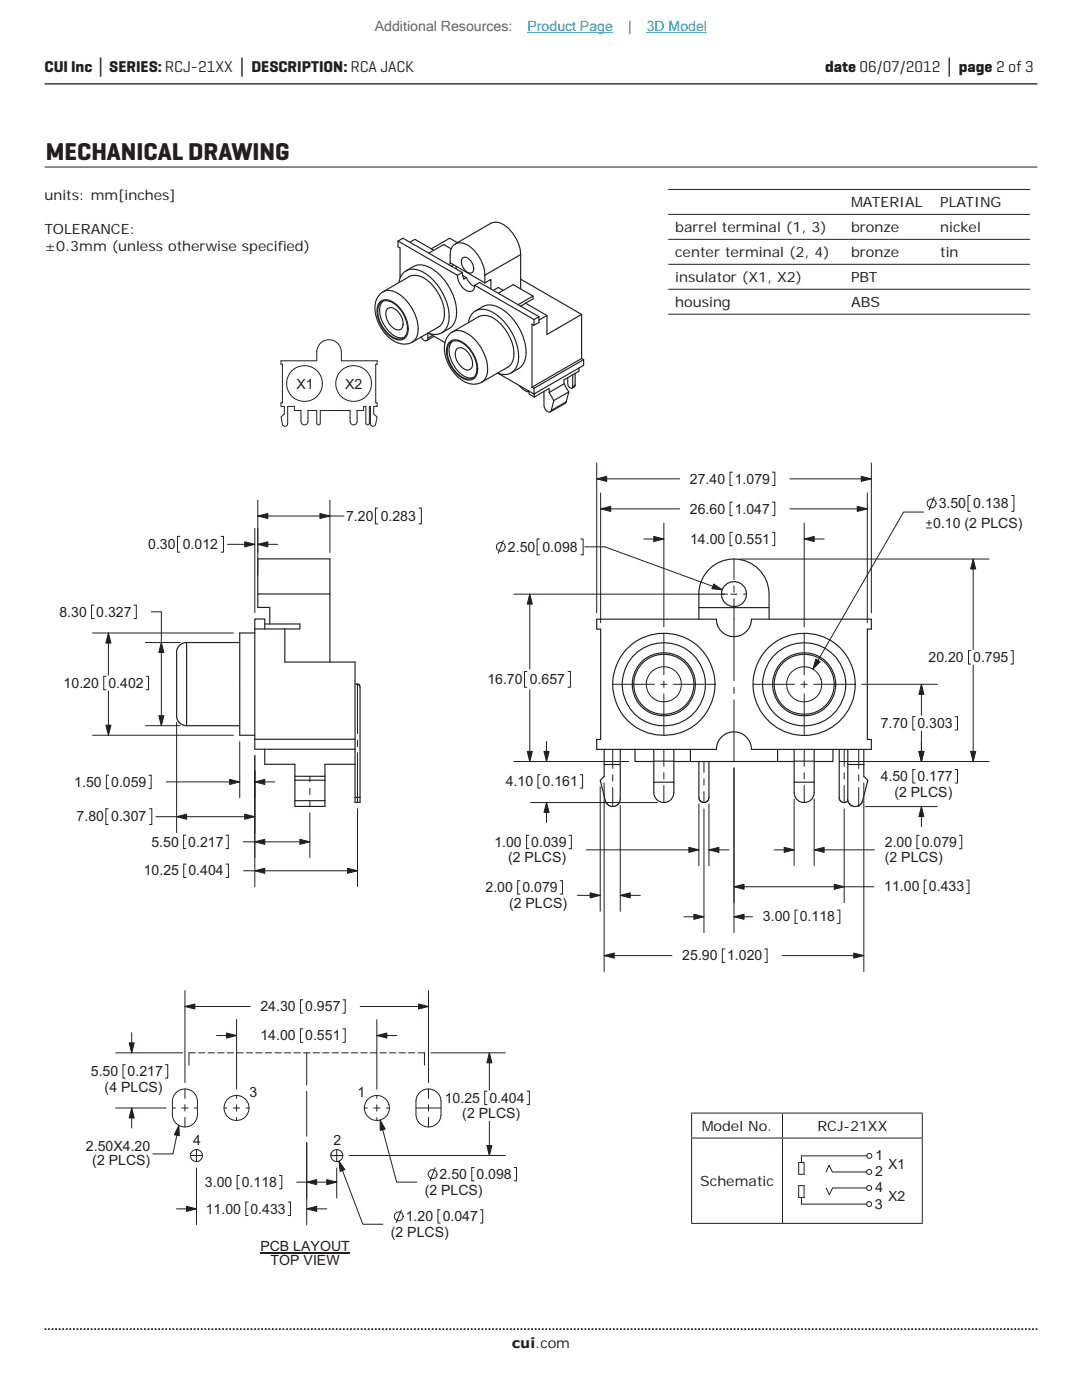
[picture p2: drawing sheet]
<svg xmlns="http://www.w3.org/2000/svg" width="216mm" height="279mm" viewBox="0 0 216 279" stroke-linecap="round" stroke-linejoin="round" font-family="sans-serif">
<path d="M8.9 265.3h198.1" fill="none" stroke="#231f20" stroke-width=".35" stroke-dasharray=".4 .4 .4 .4 .4 .4" stroke-dashoffset=".7" stroke-linecap="butt"/>
<path d="M8.9 16.7h198.1" fill="none" stroke="#231f20" stroke-width=".26"/>
<g fill="none" stroke="#231f20" stroke-width=".23">
<path d="M76.4 58.2l5.3-3a3.9 3.9 0 0 1 4.4 1.5 8.3 8.3 0 0 1 2.5 6.9 2.44 2.44 0 0 1-1.1 1.7l-5.3 3M76.4 58.2a4.1 4.1 0 0 0-1.4 4.9 7.7 7.7 0 0 0 5 5.5l1 .1 1.2-.4M76.4 58.2a3.4 3.4 0 0 1 3.7 .8 8.7 8.7 0 0 1 3.2 7.7 2.44 2.44 0 0 1-1.1 1.6M79.4 48.1l11.9 6.8M79.4 48.1v1.2l.4 .2v6M79.4 48.1l1-.6 11.8 6.9M79.6 56.4a2.83 2.83 0 0 1 4.1-2.4 10.7 10.7 0 0 1 5.9 9.8 2.87 2.87 0 0 1-4.2 2.7M81 54.1a4.1 4.1 0 0 1 5.6-.2 10.7 10.7 0 0 1 4.4 9.6 3.8 3.8 0 0 1-2.8 2.9M81.8 48.3l1-.5 3.8 2.1M90 52.5l-.5 .3M90 49.7l-1.5-.9-2.9 1.7M90.5 52.8l-.5 .3"/>
<path d="M90.8 48.7l7.2-4.1a2.83 2.83 0 0 1 3.2 .8 8 8 0 0 1 2.7 5.4M91 53.1v.6M91.3 54.9a3.5 3.5 0 0 0 2.4 3.3 1.02 1.02 0 0 0 1-1.3M91.3 48.4l-1.6-.9-3.6 2.2M92.2 54.4l.4 1.3 .5-.3M92.2 54.4l-.9 .5M92.3 51.5a1.04 1.04 0 0 1 1.5 .4 1.97 1.97 0 0 1 .4 2.5 1.61 1.61 0 0 1-1.9-1.3l-.2-.7zM92.3 55l.8 .4M93.1 55.4l.5 .9 1.1 .9M94.7 56.9l11.9 6.9M94.7 56.9l1-.5 11.8 6.8M96.7 54.9a7.3 7.3 0 0 0-4.2-6.3 2.04 2.04 0 0 0-2.7 2.3v1.6l6.9 4"/>
<path d="M96.7 54.9v1.6M96.7 56.5l1.2-.7v1.9M99.4 58.5l3-1.7 4 2.3-3 1.7M100.4 57.9l-1-.5-1 .5M103.9 50.8l-7.2 4.1M103.9 50.8v6.9M103.9 55.7l12.2 7M106.4 59.1v.6l-1.5 .8M75.7 60.4a2.07 2.07 0 0 1 3 .1 6.5 6.5 0 0 1 2.6 6.1 1.84 1.84 0 0 1-3.1 .8 6.4 6.4 0 0 1-2.8-6.5zM76 60.4a2.61 2.61 0 0 1 3.4 .9 6 6 0 0 1 1.8 5.2 1.81 1.81 0 0 1-3.1 .6 6.1 6.1 0 0 1-2.6-5.9zM76.4 60.1a3.3 3.3 0 0 0-.2 3.8 5.5 5.5 0 0 0 3.6 3.5l.8-.1M77.4 61.6a1.73 1.73 0 0 1 2.3 .9 2.55 2.55 0 0 1 .4 3.2 1.88 1.88 0 0 1-2.5-1.1 2.56 2.56 0 0 1-.2-3z"/>
<path d="M85.4 66.5l-.1 1.2-.2 .3a1.02 1.02 0 0 1-1.1-.7M85.6 66.5l3.2 1.9M86.3 66.9l-.9 .6M86.6 67.1l-1.5 .9M89.5 68.4a2.05 2.05 0 0 1 3 .1 6.4 6.4 0 0 1 2.7 6.1 1.85 1.85 0 0 1-3.1 .8 6.6 6.6 0 0 1-2.9-6.1zM89.9 68.4a2.64 2.64 0 0 1 3.4 .9 5.6 5.6 0 0 1 1.6 5.6 1.87 1.87 0 0 1-2.9 .2 6.1 6.1 0 0 1-2.6-5.9zM90.3 66.2a3.4 3.4 0 0 1 3.7 .8 8.7 8.7 0 0 1 3.2 7.7 2.49 2.49 0 0 1-1.1 1.6M90.3 66.2l5.2-3a3.9 3.9 0 0 1 4.5 1.5 8.3 8.3 0 0 1 2.4 6.9 2.49 2.49 0 0 1-1.1 1.7l-5.2 3M90.3 68.1a2.99 2.99 0 0 0-.4 3.5 5.6 5.6 0 0 0 3.7 3.8l.9-.1M90.3 66.2a4.1 4.1 0 0 0-1.4 4.9 7.7 7.7 0 0 0 5 5.5l1 .1 1.2-.4M91.2 69.6a1.62 1.62 0 0 1 2.2 .7l.6 .9 .3 1a1.2 1.2 0 0 1-.6 1.5 1.2 1.2 0 0 1-1.5-.4 2.89 2.89 0 0 1-1-3.7zM93.5 64.4a2.83 2.83 0 0 1 4.1-2.4 10.7 10.7 0 0 1 5.9 9.8 2.87 2.87 0 0 1-4.2 2.7"/>
<path d="M94.9 62.1a4.1 4.1 0 0 1 5.5-.2 10.7 10.7 0 0 1 4.5 9.6 3.8 3.8 0 0 1-2.9 2.9M99.4 74.5l7.2 4.1M103.6 76.9l.4 .4a1.67 1.67 0 0 0 1.5 .8v-.1M104.9 60.5l4.2 2.5M104.9 60.5l-1 .6M105.4 78.2l.2-.1v.5l1 .6M106.2 77.3l.4 .2M106.6 63.8l.9-.6v1.1l-.9 .6zM106.6 64.9l-.4-.2v12.6M106.6 77.5v1.1M106.6 78.6v.6M108.5 78.1v2.8a1.1 1.1 0 0 0 1.4 1.2l.6-2.2-.9-1.6"/>
<path d="M109.1 63l-1.6 .9M109.6 78.3v-.8l-3 1.7M112.5 76.6l-2.9 1.7M112.5 76.6l1 1.6M113.3 75.4v1.2l.1 .5 .6 .4 .2-.2 .1-.1M113.5 78.2l-3 1.7M113.5 78.2l-.5 2M114.3 74.8v2.4M114.8 76.9l-.5 .3M114.8 74.5v2.4M114.8 76.9l-.2 .3-.5 .3M115.5 73.5v.6l-3 1.7v.8"/>
<path d="M116.1 62.7l-7 4v-3.7M116.1 71.6l-9.9 5.7M116.1 62.7v8.9M116.1 71.5l.4 .3v1.1l-9.9 5.7M116.5 71.8l-9.9 5.7M113 80.2l-.2 .3-3 1.7M113 80.2l-3 1.7"/>
</g>
<g fill="none" stroke="#231f20" stroke-width=".2">
<path d="M56.1 72h7.1a3.5 3.5 0 0 1 1.4-4 2.45 2.45 0 0 1 3.5 2.2v1.8h7.1v.7h-.2v7.7h.2v.7h-.6v1.5l.6 .6-.2 1.5a.52 .52 0 0 1-.6 .4 .52 .52 0 0 1-.5-.5v-3.5h-.2v3.5l-.5 .2-.2-.2v-3.5h-.4v.8h-1.4v2.2a.7 .7 0 0 1-.7 .7 .7 .7 0 0 1-.6-.7v-2.2h-6v2.7l-.5 .2-.2-.4v-2.5h-1.8v2.2a.7 .7 0 0 1-.7 .7 .7 .7 0 0 1-.6-.7v-2.2h-1.4v-.8h-1.3v3.5a.54 .54 0 0 1-.5 .5 .54 .54 0 0 1-.6-.4l-.2-1.5 .6-.6v-1.5h-.6v-.7h.2v-7.7h-.2zM36.9 197.7v18.3M60.4 199.5h-.4v2.7h.4M68.4 199.5h.5v2.7h-.5M85.5 197.7v18.3M23.1 210.1h13.3M25 212.5h-.5v2.7h.5M26.3 206.1v4M33 212.5h.5v2.7h-.5M35.3 217.9a2.5 2.5 0 0 1 2.6-.4 2.5 2.5 0 0 1 1.5 2.2v2.8a2.5 2.5 0 0 1-2.5 2.4 2.5 2.5 0 0 1-2.5-2.4l.1-3.3 .3-.7zM36.9 217.3v1.9M36.9 200.9h13"/>
<path d="M39 210.1h-1.3v2.5M39.6 210.1h1.3M41.5 210.1h1.3M43.2 206.7h4M43.4 210.1h1.3M45.3 210.1h1.3M47.2 203.5v13.9M47.2 218.6v.6M47.2 210.1h1.3M49.1 210.1h1.3M51 210.1h1.3M52.9 210.1h1.3"/>
<path d="M54.9 210.1h1.2M56.8 210.1h1.2M58.7 210.1h1.2M60.4 205.3h-.4v2.7h.4M60.6 210.1h1.2M61.2 210.1v6.4M61.2 217.8v9M62.5 210.1h1.2M64.4 210.1h1.2M66.3 210.1h1.3M68.2 210.1h1.3M68.4 205.3h.5v2.7h-.5"/>
<path d="M70.1 210.1h1.3M71.9 200.9h13.6M72 210.1h1.3M73.9 210.1h1.3M75.2 203.5v13.9M75.2 218.6v.6M75.2 206.7h4M75.8 210.1h1.3M77.7 210.1h1.3M79.6 210.1h1.3M81.5 210.1h1.3M83.4 210.1h1.3v2.5"/>
<path d="M83.9 217.9a2.5 2.5 0 0 1 2.6-.4 2.5 2.5 0 0 1 1.5 2.2v2.8a2.5 2.5 0 0 1-2.5 2.4 2.5 2.5 0 0 1-2.5-2.4l.1-3.3 .3-.7zM85.5 217.3v1.9M86 210.1h14.8M97.2 217.8h-.5v2.6h.5M97.6 210.1v7.4M105.2 217.8h.4v2.6h-.4M23.1 221.1h10M26.3 221.1v4M34.4 221.1h.6M36.3 221.1h1.2M36.9 220.5v1.2M36.9 223v1.9"/>
<path d="M38 230.6h2.4M38.8 221.1h.6M39.2 229.4v2.4M39.2 233.1v11.3M44.7 221.1h.6M46.6 221.1h1.2M47.2 220.5v1.3M47.2 223v.6M47.8 234.6h-.5v2.7h.5M49.1 221.1h.6M49.5 239.9h-.4v2.7h.4M55.8 234.6h.4v2.7h-.4"/>
<path d="M57.5 239.9h.5v2.7h-.5M59.2 235.9h8M61.2 228v16.4M66 230.6h2.4M67.2 229.4v2.4M67.2 233.1v6M67.6 231.7l4.8 12.6h4M69.7 230.6h31.1M72.7 221.1h.6M74.6 221.1h1.2M75.2 220.5v1.3M75.2 223v.6"/>
<path d="M75.8 223.5l3.4 12.4h4M77.1 221.1h.6M83 221.1h5M85.5 220.5v1.2M85.5 223v1.9M86.8 233.1l-1 2.5M94.6 233h-.5v2.7h.5M97.6 223.8v6.8M102.6 233h.5v2.7h-.5M35.2 241.3h4M61.2 241.3h4M80.1 241.5l-1 2.5"/>
<path d="M87.8 241.4h-.4v2.7h.4M95.9 241.4h.4v2.7h-.4"/>
<circle cx="60.8" cy="76.5" r="3.6"/>
<circle cx="70.6" cy="76.5" r="3.6"/>
<circle cx="39.2" cy="230.6" r="1.2"/>
<circle cx="47.2" cy="221.1" r="2.51"/>
<circle cx="67.2" cy="230.6" r="1.2"/>
<circle cx="75.2" cy="221.1" r="2.5"/>
<circle cx="86.3" cy="234.3" r=".88"/>
<circle cx="79.6" cy="242.8" r=".88"/>
</g>
<path d="M75.2 206.7l2-.5v1z" fill="#231f20"/>
<path d="M75.2 206.7l2-.5v1z" fill="none" stroke="#231f20" stroke-width=".2"/>
<path d="M45.2 206.2l2 .5-2 .5z" fill="#231f20"/>
<path d="M45.2 206.2l2 .5-2 .5z" fill="none" stroke="#231f20" stroke-width=".2"/>
<path d="M25.8 208.1h1l-.5 2z" fill="#231f20"/>
<path d="M25.8 208.1h1l-.5 2z" fill="none" stroke="#231f20" stroke-width=".2"/>
<path d="M26.3 221.1l.5 2h-1z" fill="#231f20"/>
<path d="M26.3 221.1l.5 2h-1z" fill="none" stroke="#231f20" stroke-width=".2"/>
<path d="M83.5 200.4l2 .5-2 .5z" fill="#231f20"/>
<path d="M83.5 200.4l2 .5-2 .5z" fill="none" stroke="#231f20" stroke-width=".2"/>
<path d="M36.9 200.9l2-.5v1z" fill="#231f20"/>
<path d="M36.9 200.9l2-.5v1z" fill="none" stroke="#231f20" stroke-width=".2"/>
<path d="M97.1 228.6h1.1l-.6 2z" fill="#231f20"/>
<path d="M97.1 228.6h1.1l-.6 2z" fill="none" stroke="#231f20" stroke-width=".2"/>
<path d="M97.6 210.1l.6 2h-1.1z" fill="#231f20"/>
<path d="M97.6 210.1l.6 2h-1.1z" fill="none" stroke="#231f20" stroke-width=".2"/>
<path d="M75.8 223.5l1.1 1.8-1 .3z" fill="#231f20"/>
<path d="M75.8 223.5l1.1 1.8-1 .3z" fill="none" stroke="#231f20" stroke-width=".2"/>
<path d="M61.2 235.9l2-.5v1z" fill="#231f20"/>
<path d="M61.2 235.9l2-.5v1z" fill="none" stroke="#231f20" stroke-width=".2"/>
<path d="M65.2 235.4l2 .5-2 .5z" fill="#231f20"/>
<path d="M65.2 235.4l2 .5-2 .5z" fill="none" stroke="#231f20" stroke-width=".2"/>
<path d="M37.2 240.7l2 .6-2 .5z" fill="#231f20"/>
<path d="M37.2 240.7l2 .6-2 .5z" fill="none" stroke="#231f20" stroke-width=".2"/>
<path d="M61.2 241.3l2-.6v1.1z" fill="#231f20"/>
<path d="M61.2 241.3l2-.6v1.1z" fill="none" stroke="#231f20" stroke-width=".2"/>
<path d="M67.6 231.7l1.2 1.7-.9 .4z" fill="#231f20"/>
<path d="M35.7 224.6l-1.2 5.7h-4M67.6 231.7l1.2 1.7-.9 .4z" fill="none" stroke="#231f20" stroke-width=".2"/>
<path d="M52 250.1h17.8" fill="none" stroke="#231f20" stroke-width=".21"/>
<path d="M35.7 224.6l.1 2.1-1-.2z" fill="#231f20"/>
<g fill="none" stroke="#231f20" stroke-width=".2">
<path d="M71.3 136.5v9.9M50.8 153.8v23.2M61.8 154.9v1.1M61.8 157.3v1.3M61.8 159.8v1.1M71.3 147.7v1.3M71.3 150.2v9.9M37.1 166.7h-.5v2.7h.5M37.1 172.5h-.4v2.6h.4M45.1 166.7h.5v2.7h-.5M45.1 172.5h.5v2.6h-.5M48.6 168h13.2"/>
<path d="M48.6 173.8h22.7M61.8 162.2v9M71.3 161.4v15.6M35.7 224.6l.1 2.1-1-.2z"/>
</g>
<g fill="none" stroke="#231f20" stroke-width=".23">
<path d="M51.4 118.5v-7h14.4v7M37.2 128.2h10.6M37.2 128.2l-.7 .1-.6 .4-.4 .5-.3 .7v13.2l.3 .8 .4 .4 .6 .4 .7 .1M37.2 128.2v16.6M50.8 125.5v24h20M50.8 125.5v-2h2v2M50.8 126.3h-3v20.4h3M50.8 125.5h6M52.8 124.5h7v1h-3M53.8 124.5v-3.3h-2.4v-2.7h14.4v13.6M56.8 125.5v6.6h14v28h1v-23l-.2-.5-.8-.1M37.2 144.8h10.6"/>
<path d="M50.8 147.5h20M52.8 149.5v3h6v8.4h6v-8.4h6M58.8 155.7h6M58.8 154.9h6M58.8 159.8h6M70.8 159.1h1"/>
</g>
<path d="M69.3 173.3l2 .5-2 .5z" fill="#231f20"/>
<path d="M69.3 173.3l2 .5-2 .5z" fill="none" stroke="#231f20" stroke-width=".2"/>
<path d="M50.8 173.8l2-.5v1z" fill="#231f20"/>
<path d="M50.8 173.8l2-.5v1z" fill="none" stroke="#231f20" stroke-width=".2"/>
<path d="M50.8 168l2-.5v1z" fill="#231f20"/>
<path d="M50.8 168l2-.5v1z" fill="none" stroke="#231f20" stroke-width=".2"/>
<path d="M59.8 167.5l2 .5-2 .5z" fill="#231f20"/>
<g fill="none" stroke="#231f20" stroke-width=".2">
<path d="M51.4 99.8v15M65.8 99.8v10.5M35.9 107h-.5v3.2h.5M44.1 107h.5v3.2h-.5M45.4 108.6h5.4M50.8 105.5v16.8M51.4 103h17.2M51.4 108.6h4M75.4 101.4h-.5v3.1h.5M83.6 101.4h.5v3.1h-.5M18.5 126.3h28.1M18.7 120.8h-.4v2.7h.4"/>
<path d="M21.2 135h-.5v2.7h.5M21.6 126.3v8.4M21.6 137.9v8.8M26.7 120.8h.5v2.7h-.5M29 128.2h7M29.2 135h.4v2.7h-.4M30.2 122.1h2v22.7M18.5 146.7h28.1M21.7 154.7h-.5v2.7h.5M29 144.8h7M29.7 154.7h.5v2.7h-.5M33.2 156h14.6"/>
<path d="M35.2 144.1v22.1M47.8 148v11.2M50.8 156h4M50.8 150.8v15.4M21.6 161.4h-.5v3.2h.5M29.8 161.4h.5v3.2h-.5M31.1 163h19.7M59.8 167.5l2 .5-2 .5z"/>
</g>
<path d="M35.2 163l2-.5v1z" fill="#231f20"/>
<path d="M35.2 163l2-.5v1z" fill="none" stroke="#231f20" stroke-width=".2"/>
<path d="M48.8 162.5l2 .5-2 .5z" fill="#231f20"/>
<path d="M48.8 162.5l2 .5-2 .5z" fill="none" stroke="#231f20" stroke-width=".2"/>
<path d="M63.8 102.5l2 .5-2 .5z" fill="#231f20"/>
<path d="M63.8 102.5l2 .5-2 .5z" fill="none" stroke="#231f20" stroke-width=".2"/>
<path d="M51.4 103l2-.5v1z" fill="#231f20"/>
<path d="M51.4 103l2-.5v1z" fill="none" stroke="#231f20" stroke-width=".2"/>
<path d="M48.8 108.1l2 .5-2 .5z" fill="#231f20"/>
<path d="M48.8 108.1l2 .5-2 .5z" fill="none" stroke="#231f20" stroke-width=".2"/>
<path d="M51.4 108.6l2-.5v1z" fill="#231f20"/>
<path d="M51.4 108.6l2-.5v1z" fill="none" stroke="#231f20" stroke-width=".2"/>
<path d="M31.7 142.8h1l-.5 2z" fill="#231f20"/>
<path d="M31.7 142.8h1l-.5 2z" fill="none" stroke="#231f20" stroke-width=".2"/>
<path d="M32.2 128.2l.5 2h-1z" fill="#231f20"/>
<path d="M32.2 128.2l.5 2h-1z" fill="none" stroke="#231f20" stroke-width=".2"/>
<path d="M21.6 126.3l.5 2h-1z" fill="#231f20"/>
<path d="M21.6 126.3l.5 2h-1z" fill="none" stroke="#231f20" stroke-width=".2"/>
<path d="M21.1 144.7h1l-.5 2z" fill="#231f20"/>
<path d="M21.1 144.7h1l-.5 2z" fill="none" stroke="#231f20" stroke-width=".2"/>
<path d="M45.8 155.5l2 .5-2 .6z" fill="#231f20"/>
<path d="M45.8 155.5l2 .5-2 .6z" fill="none" stroke="#231f20" stroke-width=".2"/>
<path d="M50.8 156l2-.5v1.1z" fill="#231f20"/>
<g fill="none" stroke="#231f20" stroke-width=".2">
<path d="M186.4 99.2l-1 2.5M193.6 98.9h-.4v3.1h.4M201.8 98.9h.5v3.1h-.5M128.5 107.6h4M132.5 104.4v20.7M144 118.6h.6M145.8 118.6h1.3M146.1 106.2h-.4v2.7h.4M146.5 111.6v4.1M146.5 116.9v1.3M146.5 119.5v16.4M147.7 111.6h49.7"/>
<path d="M148.4 118.6h.6M154.1 106.2h.5v2.7h-.5M160.5 104.4v20.7M160.5 107.6h3.9M184.3 102.2h-4l-18.1 31.3M184.9 105.4h1M184.9 104.4h1M185.4 103.9v1M194.2 111.6v18M122.3 136.6h8.3M131.8 136.6h1.3M132.5 126.4v8.3"/>
<path d="M132.5 135.9v1.3M132.5 138.5v8.3M134.4 136.6h8.3M146.5 137.1v1.3M146.5 139.7v12.3M150.3 136.6h8.2M159.8 136.6h1.3M160.5 126.4v8.3M160.5 135.9v1.3M160.5 138.5v8.3M162.4 136.6h8.2M171.9 136.6h15.1"/>
<path d="M183.9 136.6v6.2M193.7 129.9h-.4v2.6h.4M194.2 132.8v19.2M201.7 129.9h.5v2.6h-.5M50.8 156l2-.5v1.1zM105.9 152h19.5M107.8 154.6h-.5v2.7h.5M109.1 148v4M115.8 154.6h.5v2.7h-.5M122.3 149.6v3.8M122.3 154.6v1.3M122.3 157.2v3.8"/>
<path d="M132.5 149.6v3.3M132.5 154.2v1.3M132.5 156.8v3.4M140.5 152v2.2M140.5 155.4v1.3M140.5 158v2.2M146.5 153.2v32.9M160.5 149.6v3.3M160.5 154.2v1.3M160.5 156.8v3.4M167.5 152h29.9M168.4 149.6v3.3"/>
<path d="M168.4 154.2v1.3M168.4 156.8v3.4M171.3 149.6v3.8M171.3 154.6v1.3M171.3 157.2v3.8M182.6 143h-.5v2.7h.5M182.6 153.6h-.5v2.7h.5M183.9 145.9v6.1M190.6 143h.5v2.7h-.5M190.6 153.6h.5v2.7h-.5M105.9 160.2h25.3M109.1 160.2v4"/>
<path d="M140.5 161.4v24.7M146.5 177h27.9M168.4 161.4v18.7M172.6 161h14.4M183.9 161v4M184.9 175.6h-.5v2.7h.5M192.9 175.6h.4v2.7h-.4M136.5 183h4M146.5 183h3.7M159.1 181.6h-.5v2.7h.5M167.1 181.6h.5v2.7h-.5"/>
<circle cx="185.9" cy="100.5" r=".89"/>
<circle cx="132.5" cy="136.6" r="3.5"/>
<circle cx="160.5" cy="136.6" r="3.5"/>
</g>
<g fill="none" stroke="#231f20" stroke-width=".23">
<path d="M141.2 113.9a7 7 0 0 1 7.7-1.9 7 7 0 0 1 4.6 6.6v2.7h-14a12.4 12.4 0 0 1 .6-5.8zM139.5 121.3v2.3M149.9 123.6l-.2 1.3-.7 1.1-1.1 .8-1.1 .2-1.5-.1-1.3-.8-.8-1.2-.2-1.3h-23.9v2h.7v22h-.7v2h23.9l.1-1.2 .7-1.1a3.3 3.3 0 0 1 1.7-1.1l1.5-.1 1.4 .6 .7 .6 .5 .8 .3 1.5h24v-2h-.8v-22h.8v-2h-24M153.5 121.3v2.3M120.5 149.6v5.4l-.7 .7 1.1 4.5 .6 .6 .8 .2 1-.4 .4-.9 .1-10.1M120.5 152.6h3.3M126.7 149.6v2.4h3.8M130.5 149.6v2.3M134.5 149.6v8.6a2 2 0 0 1-2 2 2 2 0 0 1-2-2v-2.1h4M134.5 151.9h-4v4.2M134.5 152h20.7M137.8 149.6v2.4"/>
<path d="M139.5 152v7.2M141.5 152l-.1 7.4-.4 .6-.7 .1-.6-.3-.2-.6M155.2 149.6v2.4h3.3M158.5 151.9h4M158.5 156.1h4M158.5 149.6v8.6a2 2 0 0 0 2 2 2 2 0 0 0 2-2v-8.6M166.2 149.6v2.4h-3.7M167.4 159.2l.2 .6 .5 .3h.6l.5-.3M167.5 149.6v9.6M169.2 149.6v9.9M169.2 152.6h3.2M172.4 149.6v5.4l.8 .7-1.1 4.1-.2 .6-.5 .4-1 .2-.9-.5-.4-1"/>
<circle cx="146.5" cy="118.6" r="2.5"/>
<circle cx="132.5" cy="136.6" r="6.3"/>
<circle cx="132.5" cy="136.6" r="6"/>
<circle cx="132.5" cy="136.6" r="8.3"/>
<circle cx="132.5" cy="136.6" r="10.2"/>
<circle cx="160.4" cy="136.6" r="10.2"/>
<circle cx="160.5" cy="136.6" r="6.3"/>
<circle cx="160.5" cy="136.6" r="6"/>
<circle cx="160.5" cy="136.6" r="8.3"/>
</g>
<path d="M162.8 131.6l.8 .5-1.4 1.4z" fill="#231f20"/>
<path d="M162.8 131.6l.8 .5-1.4 1.4z" fill="none" stroke="#231f20" stroke-width=".2"/>
<path d="M166.5 176.5l1.9 .5-1.9 .5z" fill="#231f20"/>
<path d="M166.5 176.5l1.9 .5-1.9 .5z" fill="none" stroke="#231f20" stroke-width=".2"/>
<path d="M146.5 177l2-.5v1z" fill="#231f20"/>
<path d="M146.5 177l2-.5v1z" fill="none" stroke="#231f20" stroke-width=".2"/>
<path d="M183.3 150h1.1l-.5 2z" fill="#231f20"/>
<path d="M183.3 150h1.1l-.5 2z" fill="none" stroke="#231f20" stroke-width=".2"/>
<path d="M183.9 136.6l.5 2h-1.1z" fill="#231f20"/>
<path d="M183.9 136.6l.5 2h-1.1z" fill="none" stroke="#231f20" stroke-width=".2"/>
<path d="M138.5 182.5l2 .5-2 .5z" fill="#231f20"/>
<path d="M138.5 182.5l2 .5-2 .5z" fill="none" stroke="#231f20" stroke-width=".2"/>
<path d="M146.5 183l2-.5v1z" fill="#231f20"/>
<path d="M146.5 183l2-.5v1z" fill="none" stroke="#231f20" stroke-width=".2"/>
<path d="M108.5 150h1.1l-.5 2z" fill="#231f20"/>
<path d="M108.5 150h1.1l-.5 2z" fill="none" stroke="#231f20" stroke-width=".2"/>
<path d="M109.1 160.2l.5 2h-1.1z" fill="#231f20"/>
<path d="M109.1 160.2l.5 2h-1.1z" fill="none" stroke="#231f20" stroke-width=".2"/>
<path d="M183.3 150h1.1l-.5 2z" fill="#231f20"/>
<path d="M183.3 150h1.1l-.5 2z" fill="none" stroke="#231f20" stroke-width=".2"/>
<path d="M183.9 161l.5 2h-1.1z" fill="#231f20"/>
<path d="M183.9 161l.5 2h-1.1z" fill="none" stroke="#231f20" stroke-width=".2"/>
<path d="M194.2 111.6l.5 2h-1z" fill="#231f20"/>
<path d="M194.2 111.6l.5 2h-1z" fill="none" stroke="#231f20" stroke-width=".2"/>
<path d="M193.7 150h1l-.5 2z" fill="#231f20"/>
<path d="M193.7 150h1l-.5 2z" fill="none" stroke="#231f20" stroke-width=".2"/>
<path d="M130.5 107.1l2 .5-2 .5z" fill="#231f20"/>
<path d="M130.5 107.1l2 .5-2 .5z" fill="none" stroke="#231f20" stroke-width=".2"/>
<path d="M160.5 107.6l2-.5v1z" fill="#231f20"/>
<g fill="none" stroke="#231f20" stroke-width=".2">
<path d="M119.1 95.6h16.5M119.1 92.4v29.9M119.8 98.4v25.9M146.1 94.2h-.4v2.7h.4M154.1 94.2h.5v2.7h-.5M157.6 95.6h16.3M173.1 98.4v25.9M173.9 92.4v29.9M100.4 107.9l-1 2.5M102.5 118.6h42.7M105.7 118.6v14.9M107.7 107.6h-.5v3.1h.5"/>
<path d="M115.9 107.6h.5v3.1h-.5M116.7 109.1h4l23.4 8.6M119.8 101.6h15.8M146.1 100.2h-.4v2.7h.4M154.1 100.2h.5v2.7h-.5M157.6 101.6h15.5M160.5 107.6l2-.5v1zM105.1 134h-.4v3.2h.4M105.7 137.6v14.4M113.4 134h.4v3.2h-.4M102.5 152h22.9M119.8 157v24.9"/>
<path d="M120.5 156.2v37.7M158.5 159.4v13.4M162.5 159.4v13.4M172.4 156.2v37.7M103.8 175.8h-.5v2.6h.5M105.5 166.7h-.4v2.7h.4M111.8 175.8h.4v2.6h-.4M113.5 166.7h.5v2.7h-.5M115.2 178.7h4.6M117 169.6h22.5M123.8 160.7v21.2M123.8 178.7h4"/>
<path d="M139.5 160.4v12.4M141.5 169.6h4M141.5 160.4v12.4M154.5 169.6h4M162.5 169.6h12M183.4 166.7h-.4v2.7h.4M191.4 166.7h.5v2.7h-.5M120.5 190.7h13.6M144.6 189.4h-.5v2.7h.5M152.6 189.4h.5v2.7h-.5M156.1 190.7h16.3"/>
<circle cx="99.9" cy="109.1" r=".88"/>
</g>
<path d="M142.4 116.5l1.7 1.2-2-.2z" fill="#231f20"/>
<path d="M142.4 116.5l1.7 1.2-2-.2z" fill="none" stroke="#231f20" stroke-width=".2"/>
<path d="M105.2 150h1l-.5 2z" fill="#231f20"/>
<path d="M105.2 150h1l-.5 2z" fill="none" stroke="#231f20" stroke-width=".2"/>
<path d="M105.7 118.6l.5 2h-1z" fill="#231f20"/>
<path d="M105.7 118.6l.5 2h-1z" fill="none" stroke="#231f20" stroke-width=".2"/>
<path d="M137.5 169.1l2 .5-2 .5z" fill="#231f20"/>
<path d="M137.5 169.1l2 .5-2 .5z" fill="none" stroke="#231f20" stroke-width=".2"/>
<path d="M141.5 169.6l2-.5v1z" fill="#231f20"/>
<path d="M141.5 169.6l2-.5v1z" fill="none" stroke="#231f20" stroke-width=".2"/>
<path d="M170.4 190.2l2 .5-2 .5z" fill="#231f20"/>
<path d="M170.4 190.2l2 .5-2 .5z" fill="none" stroke="#231f20" stroke-width=".2"/>
<path d="M120.5 190.7l2.1-.5v1z" fill="#231f20"/>
<path d="M120.5 190.7l2.1-.5v1z" fill="none" stroke="#231f20" stroke-width=".2"/>
<path d="M123.8 178.7l2-.5v1z" fill="#231f20"/>
<path d="M123.8 178.7l2-.5v1z" fill="none" stroke="#231f20" stroke-width=".2"/>
<path d="M117.8 178.2l2 .5-2 .5z" fill="#231f20"/>
<path d="M117.8 178.2l2 .5-2 .5z" fill="none" stroke="#231f20" stroke-width=".2"/>
<path d="M162.5 169.6l1.9-.5v1z" fill="#231f20"/>
<path d="M162.5 169.6l1.9-.5v1z" fill="none" stroke="#231f20" stroke-width=".2"/>
<path d="M156.5 169.1l2 .5-2 .5z" fill="#231f20"/>
<path d="M156.5 169.1l2 .5-2 .5z" fill="none" stroke="#231f20" stroke-width=".2"/>
<path d="M171.9 95.1l2 .5-2 .5z" fill="#231f20"/>
<path d="M171.9 95.1l2 .5-2 .5z" fill="none" stroke="#231f20" stroke-width=".2"/>
<path d="M119.1 95.6l2-.5v1z" fill="#231f20"/>
<path d="M119.1 95.6l2-.5v1z" fill="none" stroke="#231f20" stroke-width=".2"/>
<path d="M119.8 101.6l2.1-.6v1.1z" fill="#231f20"/>
<path d="M119.8 101.6l2.1-.6v1.1z" fill="none" stroke="#231f20" stroke-width=".2"/>
<path d="M171.1 101l2 .6-2 .5z" fill="#231f20"/>
<g fill="none" stroke="#231f20" stroke-width=".2">
<path d="M8.9 33.3h198.1M133.3 37.8h72.2M133.3 42.8h72.2M133.3 47.8h72.2M133.3 52.7h72.2M133.3 57.7h72.2M133.3 62.7h72.2M171.1 101l2 .6-2 .5zM137.9 227.1h46.2M137.9 222.1h46.2M138 227.2v16.9M138 222.2v4.8"/>
<path d="M156.1 227.2v16.9M156.1 222.2v4.8M159.4 232h1v2.4h-1zM159.4 236.6h1v2.4h-1zM159.9 239v1.3h13.1M164.8 233.9l.6-1.3 .7 1.3h6.8M164.9 237.1l.6 1.3 .6-1.3h6.8M173 230.7h-13.1v1.3M184 227.2v16.9M184 222.2v4.8M137.9 244.2h46.2"/>
<circle cx="173.4" cy="233.9" r=".5"/>
<circle cx="173.4" cy="237.1" r=".5"/>
<circle cx="173.5" cy="230.7" r=".5"/>
<circle cx="173.4" cy="240.3" r=".5"/>
</g>
<path d="M105.3 6.5h17M129.1 6.5h12" fill="none" stroke="#23a4c6" stroke-width=".2"/>
<text font-size="4.9" fill="#231f20" x="9.1" y="31.9">MECHANICAL DRAWING</text>
<g font-size="3.2" fill="#231f20">
<text x="8.9" y="14.3">CUI Inc │ SERIES: RCJ-21XX │ DESCRIPTION: RCA JACK</text>
<text x="164.6" y="14.3">date 06/07/2012 │ page 2 of 3</text>
</g>
<g font-size="2.8" fill="#63676b">
<text x="74.8" y="6.1">Additional Resources:</text>
<text x="125.3" y="6.1">|</text>
</g>
<g font-size="2.8" fill="#23a4c6">
<text x="105.3" y="6.1">Product Page</text>
<text x="129.1" y="6.1">3D Model</text>
</g>
<g font-size="2.8" fill="#231f20">
<text x="8.9" y="39.9">units: mm[inches]</text>
<text x="169.8" y="41.4">MATERIAL</text>
<text x="187.6" y="41.4">PLATING</text>
<text x="8.9" y="46.7">TOLERANCE:</text>
<text x="134.7" y="46.4">barrel terminal (1, 3)</text>
<text x="169.8" y="46.4">bronze</text>
<text x="187.6" y="46.4">nickel</text>
<text x="8.9" y="50">±0.3mm (unless otherwise specifed)</text>
<text x="55.4" y="50">i</text>
<text x="134.7" y="51.3">center terminal (2, 4)</text>
<text x="169.8" y="51.3">bronze</text>
<text x="187.6" y="51.3">tin</text>
<text x="134.7" y="56.3">insulator (X1, X2)</text>
<text x="169.8" y="56.3">PBT</text>
<text x="134.7" y="61.3">housing</text>
<text x="169.8" y="61.3">ABS</text>
<text x="59.1" y="77.7">X1</text>
<text x="68.9" y="77.7">X2</text>
<text x="137.7" y="96.5">27.40</text>
<text x="146.6" y="96.5">1.079</text>
<text x="187.3" y="101.4">3.50</text>
<text x="194.2" y="101.4">0.138</text>
<text x="69.1" y="103.9">7.20</text>
<text x="76" y="103.9">0.283</text>
<text x="137.7" y="102.5">26.60 1.047</text>
<text x="186.2" y="105.3">0.10 (2 PLCS)</text>
<text x="29.6" y="109.6">0.30</text>
<text x="36.5" y="109.6">0.012</text>
<text x="101.4" y="110.1">2.50</text>
<text x="108.2" y="110.1">0.098</text>
<text x="137.7" y="108.5">14.00</text>
<text x="146.6" y="108.5">0.551</text>
<text x="11.9" y="123">8.30</text>
<text x="19.2" y="123">0.327</text>
<text x="12.7" y="137.3">10.20 0.402</text>
<text x="97.2" y="136.5">16.70</text>
<text x="105.7" y="136.5">0.657</text>
<text x="185.3" y="132.1">20.20</text>
<text x="194.2" y="132.1">0.795</text>
<text x="175.7" y="145.3">7.70 0.303</text>
<text x="175.7" y="155.9">4.50 0.177</text>
<text x="14.8" y="157">1.50 0.059</text>
<text x="100.9" y="156.9">4.10 0.161</text>
<text x="178.5" y="159">(2 PLCS)</text>
<text x="15.3" y="163.9">7.80</text>
<text x="22.2" y="163.9">0.307</text>
<text x="30.2" y="169">5.50</text>
<text x="37.6" y="169">0.217</text>
<text x="98.6" y="169">1.00 0.039</text>
<text x="101.4" y="172.1">(2 PLCS)</text>
<text x="176.6" y="172.1">(2 PLCS)</text>
<text x="176.6" y="169">2.00</text>
<text x="183.9" y="169">0.079</text>
<text x="28.7" y="174.7">10.25</text>
<text x="37.6" y="174.7">0.404</text>
<text x="96.9" y="178.1">2.00</text>
<text x="104.2" y="178.1">0.079</text>
<text x="176.4" y="177.9">11.00</text>
<text x="185.4" y="177.9">0.433</text>
<text x="101.6" y="181.2">(2 PLCS)</text>
<text x="152.2" y="183.9">3.00</text>
<text x="159.6" y="183.9">0.118</text>
<text x="136.1" y="191.7">25.90</text>
<text x="145.1" y="191.7">1.020</text>
<text x="52" y="201.8">24.30 0.957</text>
<text x="52" y="207.6">14.00 0.551</text>
<text x="18.1" y="214.8">5.50 0.217</text>
<text x="20.9" y="217.9">(4 PLCS)</text>
<text x="49.8" y="218.9">3</text>
<text x="71.4" y="218.9">1</text>
<text x="88.7" y="220">10.25 0.404</text>
<text x="92.3" y="223.2">(2 PLCS)</text>
<text x="140" y="225.7">Model No.</text>
<text x="163.1" y="225.7">RCJ-21XX</text>
<text x="17.2" y="229.7">2.50X4.20</text>
<text x="18.4" y="232.5">(2 PLCS)</text>
<text x="38.6" y="228.5">4</text>
<text x="66.6" y="228.5">2</text>
<text x="174.7" y="231.5">1</text>
<text x="177.2" y="233.4">X1</text>
<text x="40.9" y="236.9">3.00 0.118</text>
<text x="84.7" y="238.4">(2 PLCS)</text>
<text x="87.7" y="235.3">2.50 0.098</text>
<text x="139.7" y="236.7">Schematic</text>
<text x="174.6" y="238">4</text>
<text x="174.7" y="234.7">2</text>
<text x="177.2" y="239.7">X2</text>
<text x="41.1" y="242.2">11.00 0.433</text>
<text x="81" y="243.7">1.20 0.047</text>
<text x="174.6" y="241.2">3</text>
<text x="52" y="249.7">PCB LAYOUT</text>
<text x="78" y="246.8">(2 PLCS)</text>
<text x="54" y="252.5">TOP VIEW</text>
<text x="102.2" y="269">cui.com</text>
</g>
</svg>
